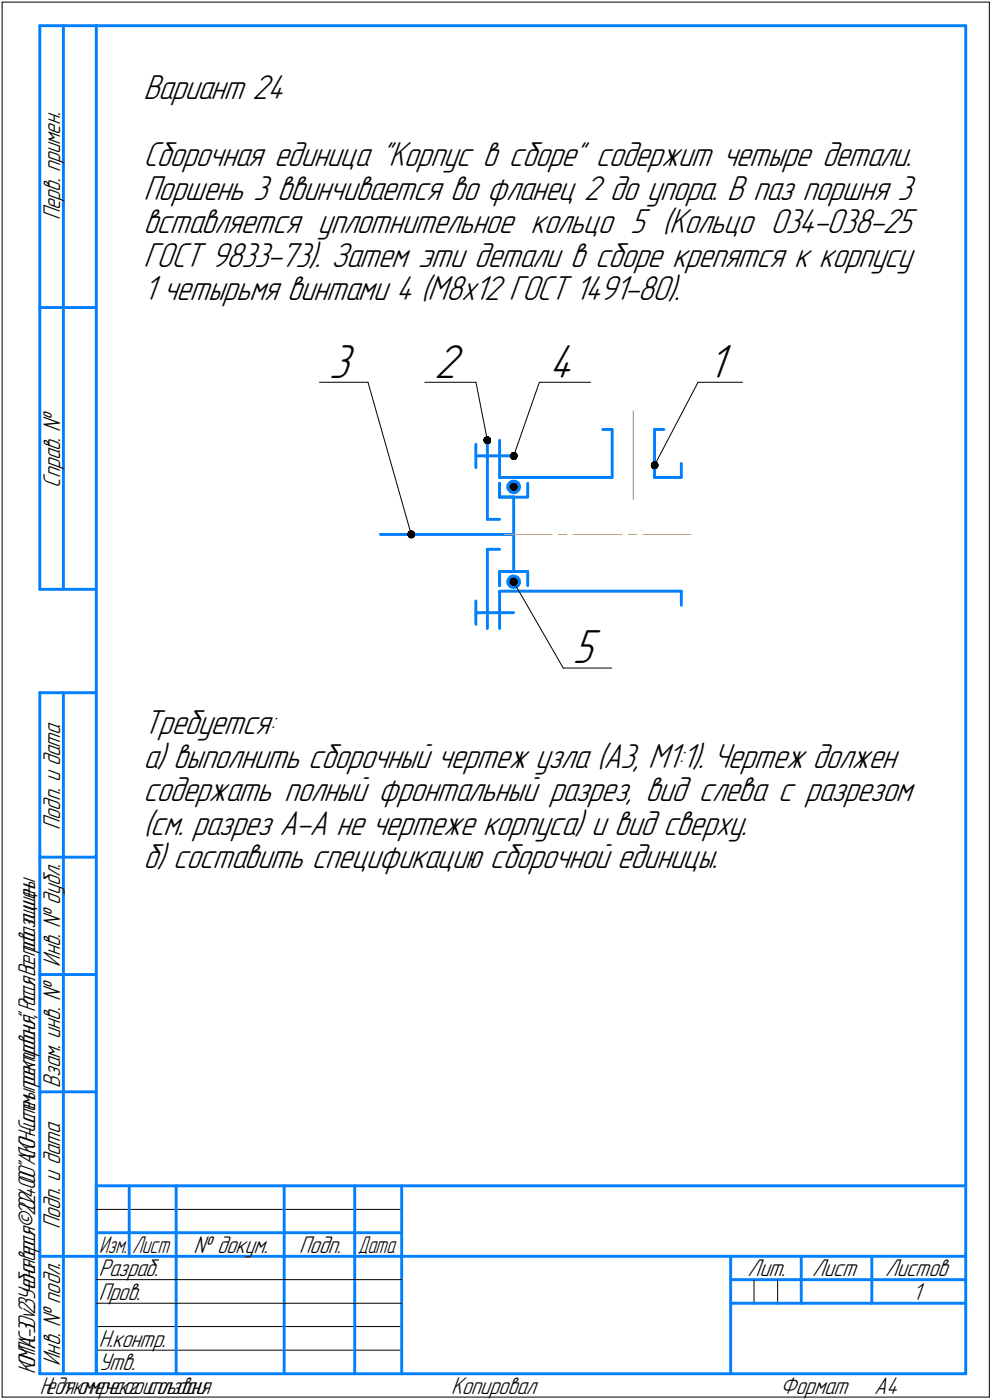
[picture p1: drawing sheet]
<svg xmlns="http://www.w3.org/2000/svg" width="211mm" height="298mm" viewBox="0 0 211 298" stroke-linecap="round" stroke-linejoin="round" font-family="sans-serif">
<g fill="none" stroke="#000" stroke-width=".21">
<path d="M.5 .5h210zM.5 .5v297zM210.5 .5v297zM68 81.4h10.3zM78.3 81.4l9.2 32.4zM90.4 81.4h10.9zM101.3 81.4l2.4 12.4zM114.8 81.4l-5.5 15.7zM114.8 81.4h10.8zM148.5 81.4l-9.3 17.7zM148.5 81.4h9.4zM109.3 123.9l10.5 18.3z"/>
<path d="M119.8 142.2h10.4zM20.5 257.5h65zM20.5 272.5h17zM20.5 277.5h17zM37.5 272.5h23zM37.5 277.5h23zM60.5 272.5h15zM60.5 277.5h15zM75.5 272.5h10zM75.5 277.5h10zM160.4 272.5v5zM165.4 272.5v5z"/>
<path d="M.5 297.5h210zM20.5 282.4h65zM20.5 287.5h65z"/>
</g>
<g fill="none" stroke="#0080ff" stroke-width=".62">
<path d="M8.5 5.5v120zM8.5 5.5h12zM13.5 5.5v120zM20.5 5.5h185zM20.5 5.5v287zM205.5 5.5v287zM8.5 65.5h12zM101.3 94.6v5zM101.3 97.1h8zM103.7 93.8v16.8zM106.3 93.8v7.9zM128.2 91.4h2z"/>
<path d="M130.2 91.4v10.3zM139.2 91.4h2zM139.2 91.4v10.3zM144.9 98.7v3zM80.9 113.8h28.4zM103.7 117v16.8zM103.7 117h2.6zM103.7 110.6h2.6zM106.3 105.8h3zM106.3 102.9v2.9zM106.3 101.7h23.9zM108 103.9l.3 .4z"/>
<path d="M108.1 103.3l-.1 .6zM108.3 104.3l.3 .4zM108.4 102.8l-.3 .5zM108.4 102.8l.4-.2zM108.6 104.7l.5 .2zM108.8 102.6l.5-.2zM109.1 104.9h.5zM109.3 113.8v7.9zM109.3 105.8v8zM109.3 105.8h3zM109.3 102.4l.5 .2zM109.6 104.9l.5-.3z"/>
<path d="M109.8 102.6l.4 .2zM110.2 102.8l.3 .5zM110.4 104.2l-.3 .4zM110.5 103.3v.4zM110.5 103.7l-.1 .5zM112.3 102.9v2.9zM139.2 101.7h5.7zM8.5 125.5h12zM101.3 128v4.9zM101.3 130.4h8zM106.3 125.9h38.6zM106.3 125.9v7.9z"/>
<path d="M106.3 121.7h3zM106.3 121.7v3zM108 123.7l.1 .5zM108.1 124.2l.3 .5zM108.3 123.2l-.3 .5zM108.4 124.7l.4 .3zM108.6 122.8l.5-.1zM108.6 122.8l-.3 .4zM108.8 125l.5 .1zM109.1 122.7h.5zM109.3 121.7h3zM109.3 125.1l.5-.1z"/>
<path d="M109.6 122.7l.5 .2zM109.8 125l.4-.3zM110.1 122.9l.3 .4zM110.4 123.3l.1 .6zM110.5 124.2l-.3 .5zM110.5 123.9v.3zM112.3 121.7v3zM144.9 125.9v3zM8.5 147.5v145zM8.5 147.5h12zM13.5 147.5v145zM8.5 182.5h12z"/>
<path d="M8.5 207.5h12zM8.5 232.5h12zM20.5 252.5h185zM20.5 252.5v40zM27.5 252.5v15zM37.5 252.5v25zM60.5 252.5v25zM75.5 252.5v25zM85.5 252.5v40zM8.5 267.5h12zM20.5 262.5h7zM20.5 267.5h7z"/>
<path d="M27.5 262.5h10zM27.5 267.5h10zM37.5 277.5v15zM37.5 262.5h23zM37.5 267.5h23zM60.5 277.5v15zM60.5 262.5h15zM60.5 267.5h15zM75.5 277.5v15zM75.5 262.5h10zM75.5 267.5h10zM85.5 267.5h120z"/>
<path d="M155.4 267.5v25zM155.4 272.5h15.1zM155.4 277.5h5zM160.4 277.5h5zM165.4 277.5h5.1zM170.5 267.5v10zM170.5 272.5h35zM170.5 277.5h15zM185.5 267.5v10zM185.5 277.5h20zM8.5 292.5h12zM20.5 292.5h185z"/>
</g>
<g fill="#000" stroke="#000" stroke-width=".21">
<path d="M103.5 93h.4zM103.4 93h.6zM103.3 93.1h.8zM103.1 93.1h1.1zM103.1 93.2h1.2zM103.1 93.2h1.2zM103 93.3h1.3zM103 93.4h1.4zM103 93.4h1.4zM102.9 93.5h1.5zM102.9 93.5h1.5zM102.9 93.6h1.5zM102.9 93.6h1.5zM102.9 93.7h1.5zM102.9 93.8h1.5zM102.9 93.8h1.5zM102.9 93.9h1.5zM102.9 93.9h1.5zM103 94h1.4zM103 94h1.4zM103 94.1h1.4zM103 94.1h1.4zM103.1 94.2h1.2zM103.1 94.3h1.2zM103.2 94.3h1.1zM103.3 94.4h.8zM103.4 94.4h.6z"/>
<path d="M109 96.4h.6zM108.9 96.4h.8zM108.8 96.5h1zM108.8 96.5h1.1zM108.7 96.6h1.3zM108.7 96.6h1.3zM108.7 96.7h1.3zM108.7 96.7h1.3zM108.6 96.8h1.5zM108.5 96.9h1.6zM108.5 96.9h1.6zM108.5 97h1.6zM108.5 97h1.6zM108.5 97.1h1.6zM108.5 97.1h1.6zM108.5 97.2h1.6zM108.5 97.3h1.6zM108.5 97.3h1.6zM108.6 97.4h1.4zM108.6 97.4h1.4zM108.7 97.5h1.3zM108.7 97.5h1.3zM108.7 97.6h1.2zM108.7 97.6h1.1zM108.8 97.7h1zM108.9 97.8h.8zM109 97.8h.6z"/>
<path d="M139 98.3h.6zM138.8 98.4h.9zM138.8 98.4h1zM138.7 98.5h1.1zM138.7 98.6h1.2zM138.6 98.6h1.3zM138.6 98.7h1.3zM138.5 98.7h1.5zM138.5 98.8h1.5zM138.5 98.8h1.5zM138.5 98.9h1.5zM138.5 98.9h1.5zM138.5 99h1.5zM138.5 99.1h1.5zM138.5 99.1h1.5zM138.5 99.2h1.5zM138.5 99.2h1.5zM138.5 99.3h1.5zM138.6 99.3h1.4zM138.6 99.4h1.4zM138.6 99.5h1.3zM138.6 99.5h1.3zM138.7 99.6h1.2zM138.7 99.6h1.1zM138.8 99.7h1zM138.9 99.7h.7zM138.9 99.8h.6z"/>
<path d="M87.3 113h.2zM87.2 113.1h.6zM87.1 113.1h.8zM87 113.2h1zM86.9 113.2h1.2zM86.9 113.3h1.2zM86.8 113.3h1.4zM86.8 113.4h1.4zM86.8 113.5h1.4zM86.8 113.5h1.5zM86.7 113.6h1.6zM86.7 113.6h1.6zM86.7 113.7h1.6zM86.7 113.7h1.6zM86.7 113.8h1.6zM86.7 113.8h1.6zM86.7 113.9h1.6zM86.7 114h1.6zM86.7 114h1.6zM86.8 114.1h1.4zM86.8 114.1h1.4zM86.8 114.2h1.4zM86.9 114.2h1.3zM86.9 114.3h1.2zM86.9 114.4h1.2zM87 114.4h.9zM87.2 114.5h.6zM87.3 114.5h.4z"/>
<path d="M109 102.4h.5zM108.9 102.5h.8zM108.8 102.6h1zM108.7 102.6h1.3zM108.5 102.7h1.5zM108.5 102.7h1.6zM108.4 102.8h1.7zM108.4 102.8h1.8zM108.3 102.9h1.9zM108.3 103h2zM108.3 103h2zM108.2 103.1h2.1zM108.2 103.1h2.2zM108.1 103.2h2.3zM108.1 103.2h2.4zM108.1 103.3h2.4zM108.1 103.3h2.4zM108.1 103.4h2.4zM108.1 103.5h2.4zM108 103.5h2.5zM108 103.6h2.5zM108 103.6h2.5zM108 103.7h2.5zM108 103.7h2.5zM108 103.8h2.5zM108.1 103.9h2.4zM108.1 103.9h2.4zM108.1 104h2.4zM108.1 104h2.4zM108.1 104.1h2.4zM108.1 104.1h2.3zM108.2 104.2h2.2zM108.2 104.3h2.1zM108.3 104.3h2zM108.3 104.4h2zM108.3 104.4h2zM108.3 104.5h1.9zM108.4 104.5h1.8zM108.5 104.6h1.6zM108.5 104.6h1.5zM108.6 104.7h1.4zM108.7 104.8h1.1zM108.8 104.8h.9z"/>
<path d="M109 122.7h.6zM108.9 122.7h.8zM108.8 122.8h1zM108.7 122.8h1.3zM108.5 122.9h1.5zM108.5 122.9h1.6zM108.4 123h1.7zM108.4 123h1.8zM108.3 123.1h1.9zM108.3 123.2h2zM108.3 123.2h2zM108.2 123.3h2.1zM108.2 123.3h2.2zM108.1 123.4h2.3zM108.1 123.4h2.4zM108.1 123.5h2.4zM108.1 123.6h2.4zM108.1 123.6h2.4zM108.1 123.7h2.4zM108 123.7h2.5zM108 123.8h2.5zM108 123.8h2.5zM108 123.9h2.5zM108 124h2.5zM108 124h2.5zM108.1 124.1h2.4zM108.1 124.1h2.4zM108.1 124.2h2.4zM108.1 124.2h2.4zM108.1 124.3h2.4zM108.1 124.3h2.3zM108.2 124.4h2.2zM108.2 124.5h2.1zM108.3 124.5h2zM108.3 124.6h2zM108.3 124.6h2zM108.3 124.7h1.9zM108.4 124.7h1.7zM108.5 124.8h1.6zM108.5 124.9h1.5zM108.6 124.9h1.4zM108.7 125h1.1zM108.8 125h.9z"/>
<path d="M109.1 123.1h.3zM109 123.2h.7zM108.8 123.2h.9zM108.8 123.3h1zM108.7 123.3h1.1zM108.7 123.4h1.2zM108.6 123.4h1.4zM108.5 123.5h1.5zM108.5 123.6h1.5zM108.5 123.6h1.5zM108.5 123.7h1.6zM108.5 123.7h1.6zM108.5 123.8h1.6zM108.5 123.8h1.6zM108.5 123.9h1.6zM108.5 124h1.6zM108.5 124h1.6zM108.5 124.1h1.5zM108.6 124.1h1.4zM108.6 124.2h1.4zM108.7 124.2h1.3zM108.7 124.3h1.3zM108.7 124.3h1.2zM108.7 124.4h1.1zM108.8 124.5h1zM108.8 124.5h.9zM108.9 124.6h.8zM108.9 124.6h.7z"/>
</g>
<path d="M134.7 87.5v18.8zM107.3 113.8h10.1zM118.9 113.8h1.7zM122 113.8h10.2zM133.7 113.8h1.7zM136.8 113.8h10.1z" fill="none" stroke="#ff8000" stroke-width=".21"/>
<g fill="#fff" stroke="#fff" stroke-width=".21">
<path d="M150.5 72.6h5.5zM150.5 72.6h5.5zM150.5 72.7h5.5zM150.5 72.8h5.5zM150.5 72.8h5.5zM150.5 72.9h5.5zM150.5 72.9h5.5zM150.5 73h5.5zM150.5 73h5.5zM150.5 73.1h5.5zM150.5 73.2h5.5zM150.5 73.2h5.5zM150.5 73.3h5.5zM150.5 73.3h5.5zM150.5 73.4h5.5zM150.5 73.4h5.5zM150.5 73.5h5.5zM150.5 73.5h5.5zM150.5 73.6h5.5zM150.5 73.7h5.5zM150.5 73.7h5.5zM150.5 73.8h5.5zM150.5 73.8h5.5zM150.5 73.9h5.5zM150.5 73.9h5.5zM150.5 74h5.5zM150.5 74.1h5.5zM150.5 74.1h5.5zM150.5 74.2h5.5zM150.5 74.2h5.5zM150.5 74.3h5.5zM150.5 74.3h5.5zM150.5 74.4h5.5zM150.5 74.5h5.5zM150.5 74.5h5.5zM150.5 74.6h5.5zM150.5 74.6h5.5zM150.5 74.7h5.5zM150.5 74.7h5.5zM150.5 74.8h5.5zM150.5 74.8h5.5zM150.5 74.9h5.5zM150.5 75h5.5zM150.5 75h5.5zM150.5 75.1h5.5zM150.5 75.1h5.5zM150.5 75.2h5.5zM150.5 75.2h5.5zM150.5 75.3h5.5zM150.5 75.4h5.5zM150.5 75.4h5.5zM150.5 75.5h5.5zM150.5 75.5h5.5zM150.5 75.6h5.5zM150.5 75.6h5.5zM150.5 75.7h5.5zM150.5 75.7h5.5zM150.5 75.8h5.5zM150.5 75.9h5.5zM150.5 75.9h5.5zM150.5 76h5.5zM150.5 76h5.5zM150.5 76.1h5.5zM150.5 76.1h5.5zM150.5 76.2h5.5zM150.5 76.3h5.5zM150.5 76.3h5.5zM150.5 76.4h5.5zM150.5 76.4h5.5zM150.5 76.5h5.5zM150.5 76.5h5.5zM150.5 76.6h5.5zM150.5 76.7h5.5zM150.5 76.7h5.5zM150.5 76.8h5.5zM150.5 76.8h5.5zM150.5 76.9h5.5zM150.5 76.9h5.5zM150.5 77h5.5zM150.5 77h5.5zM150.5 77.1h5.5zM150.5 77.2h5.5zM150.5 77.2h5.5zM150.5 77.3h5.5zM150.5 77.3h5.5zM150.5 77.4h5.5zM150.5 77.4h5.5zM150.5 77.5h5.5zM150.5 77.6h5.5zM150.5 77.6h5.5zM150.5 77.7h5.5zM150.5 77.7h5.5zM150.5 77.8h5.5zM150.5 77.8h5.5zM150.5 77.9h5.5zM150.5 77.9h5.5zM150.5 78h5.5zM150.5 78.1h5.5zM150.5 78.1h5.5zM150.5 78.2h5.5zM150.5 78.2h5.5zM150.5 78.3h5.5zM150.5 78.3h5.5zM150.5 78.4h5.5zM150.5 78.5h5.5zM150.5 78.5h5.5zM150.5 78.6h5.5zM150.5 78.6h5.5zM150.5 78.7h5.5zM150.5 78.7h5.5zM150.5 78.8h5.5zM150.5 78.9h5.5zM150.5 78.9h5.5zM150.5 79h5.5zM150.5 79h5.5zM150.5 79.1h5.5zM150.5 79.1h5.5zM150.5 79.2h5.5zM150.5 79.2h5.5zM150.5 79.3h5.5zM150.5 79.4h5.5zM150.5 79.4h5.5zM150.5 79.5h5.5zM150.5 79.5h5.5zM150.5 79.6h5.5zM150.5 79.6h5.5zM150.5 79.7h5.5zM150.5 79.8h5.5zM150.5 79.8h5.5zM150.5 79.9h5.5zM150.5 79.9h5.5zM150.5 80h5.5zM150.5 80h5.5zM150.5 80.1h5.5zM150.5 80.2h5.5zM150.5 80.2h5.5zM150.5 80.3h5.5zM150.5 80.3h5.5zM150.5 80.4h5.5zM150.5 80.4h5.5zM150.5 80.5h5.5zM150.5 80.5h5.5zM150.5 80.6h5.5zM150.5 80.7h5.5zM150.5 80.7h5.5zM150.5 80.8h5.5zM150.5 80.8h5.5zM150.5 80.9h5.5zM150.5 80.9h5.5zM150.5 81h5.5zM150.5 81.1h5.5zM150.5 81.1h5.5zM150.5 81.2h5.5zM150.5 81.2h5.5zM150.5 81.3h5.5zM150.5 81.3h5.5zM150.5 81.4h5.5zM150.5 81.4h5.5zM150.5 81.5h5.5zM150.5 81.6h5.5zM150.5 81.6h5.5zM150.5 81.7h5.5zM150.5 81.7h5.5zM150.5 81.8h5.5zM150.5 81.8h5.5zM150.5 81.9h5.5zM150.5 82h5.5zM150.5 82h5.5zM150.5 82.1h5.5zM150.5 82.1h5.5zM150.5 82.2h5.5zM150.5 82.2h5.5zM150.5 82.3h5.5zM150.5 82.4h5.5zM150.5 82.4h5.5zM150.5 82.5h5.5z"/>
<path d="M92.3 72.6h7zM92.3 72.6h7zM92.3 72.7h7zM92.3 72.8h7zM92.3 72.8h7zM92.3 72.9h7zM92.3 72.9h7zM92.3 73h7zM92.3 73h7zM92.3 73.1h7zM92.3 73.2h7zM92.3 73.2h7zM92.3 73.3h7zM92.3 73.3h7zM92.3 73.4h7zM92.3 73.4h7zM92.3 73.5h7zM92.3 73.5h7zM92.3 73.6h7zM92.3 73.7h7zM92.3 73.7h7zM92.3 73.8h7zM92.3 73.8h7zM92.3 73.9h7zM92.3 73.9h7zM92.3 74h7zM92.3 74.1h7zM92.3 74.1h7zM92.3 74.2h7zM92.3 74.2h7zM92.3 74.3h7zM92.3 74.3h7zM92.3 74.4h7zM92.3 74.5h7zM92.3 74.5h7zM92.3 74.6h7zM92.3 74.6h7zM92.3 74.7h7zM92.3 74.7h7zM92.3 74.8h7zM92.3 74.8h7zM92.3 74.9h7zM92.3 75h7zM92.3 75h7zM92.3 75.1h7zM92.3 75.1h7zM92.3 75.2h7zM92.3 75.2h7zM92.3 75.3h7zM92.3 75.4h7zM92.3 75.4h7zM92.3 75.5h7zM92.3 75.5h7zM92.3 75.6h7zM92.3 75.6h7zM92.3 75.7h7zM92.3 75.7h7zM92.3 75.8h7zM92.3 75.9h7zM92.3 75.9h7zM92.3 76h7zM92.3 76h7zM92.3 76.1h7zM92.3 76.1h7zM92.3 76.2h7zM92.3 76.3h7zM92.3 76.3h7zM92.3 76.4h7zM92.3 76.4h7zM92.3 76.5h7zM92.3 76.5h7zM92.3 76.6h7zM92.3 76.7h7zM92.3 76.7h7zM92.3 76.8h7zM92.3 76.8h7zM92.3 76.9h7zM92.3 76.9h7zM92.3 77h7zM92.3 77h7zM92.3 77.1h7zM92.3 77.2h7zM92.3 77.2h7zM92.3 77.3h7zM92.3 77.3h7zM92.3 77.4h7zM92.3 77.4h7zM92.3 77.5h7zM92.3 77.6h7zM92.3 77.6h7zM92.3 77.7h7zM92.3 77.7h7zM92.3 77.8h7zM92.3 77.8h7zM92.3 77.9h7zM92.3 77.9h7zM92.3 78h7zM92.3 78.1h7zM92.3 78.1h7zM92.3 78.2h7zM92.3 78.2h7zM92.3 78.3h7zM92.3 78.3h7zM92.3 78.4h7zM92.3 78.5h7zM92.3 78.5h7zM92.3 78.6h7zM92.3 78.6h7zM92.3 78.7h7zM92.3 78.7h7zM92.3 78.8h7zM92.3 78.9h7zM92.3 78.9h7zM92.3 79h7zM92.3 79h7zM92.3 79.1h7zM92.3 79.1h7zM92.3 79.2h7zM92.3 79.2h7zM92.3 79.3h7zM92.3 79.4h7zM92.3 79.4h7zM92.3 79.5h7zM92.3 79.5h7zM92.3 79.6h7zM92.3 79.6h7zM92.3 79.7h7zM92.3 79.8h7zM92.3 79.8h7zM92.3 79.9h7zM92.3 79.9h7zM92.3 80h7zM92.3 80h7zM92.3 80.1h7zM92.3 80.2h7zM92.3 80.2h7zM92.3 80.3h7zM92.3 80.3h7zM92.3 80.4h7zM92.3 80.4h7zM92.3 80.5h7zM92.3 80.5h7zM92.3 80.6h7zM92.3 80.7h7zM92.3 80.7h7zM92.3 80.8h7zM92.3 80.8h7zM92.3 80.9h7zM92.3 80.9h7zM92.3 81h7zM92.3 81.1h7zM92.3 81.1h7zM92.3 81.2h7zM92.3 81.2h7zM92.3 81.3h7zM92.3 81.3h7zM92.3 81.4h7zM92.3 81.4h7zM92.3 81.5h7zM92.3 81.6h7zM92.3 81.6h7zM92.3 81.7h7zM92.3 81.7h7zM92.3 81.8h7zM92.3 81.8h7zM92.3 81.9h7zM92.3 82h7zM92.3 82h7zM92.3 82.1h7zM92.3 82.1h7zM92.3 82.2h7zM92.3 82.2h7zM92.3 82.3h7zM92.3 82.4h7zM92.3 82.4h7zM92.3 82.5h7z"/>
<path d="M69.9 72.6h6.4zM69.9 72.6h6.4zM69.9 72.7h6.4zM69.9 72.8h6.4zM69.9 72.8h6.4zM69.9 72.9h6.4zM69.9 72.9h6.4zM69.9 73h6.4zM69.9 73h6.4zM69.9 73.1h6.4zM69.9 73.2h6.4zM69.9 73.2h6.4zM69.9 73.3h6.4zM69.9 73.3h6.4zM69.9 73.4h6.4zM69.9 73.4h6.4zM69.9 73.5h6.4zM69.9 73.5h6.4zM69.9 73.6h6.4zM69.9 73.7h6.4zM69.9 73.7h6.4zM69.9 73.8h6.4zM69.9 73.8h6.4zM69.9 73.9h6.4zM69.9 73.9h6.4zM69.9 74h6.4zM69.9 74.1h6.4zM69.9 74.1h6.4zM69.9 74.2h6.4zM69.9 74.2h6.4zM69.9 74.3h6.4zM69.9 74.3h6.4zM69.9 74.4h6.4zM69.9 74.5h6.4zM69.9 74.5h6.4zM69.9 74.6h6.4zM69.9 74.6h6.4zM69.9 74.7h6.4zM69.9 74.7h6.4zM69.9 74.8h6.4zM69.9 74.8h6.4zM69.9 74.9h6.4zM69.9 75h6.4zM69.9 75h6.4zM69.9 75.1h6.4zM69.9 75.1h6.4zM69.9 75.2h6.4zM69.9 75.2h6.4zM69.9 75.3h6.4zM69.9 75.4h6.4zM69.9 75.4h6.4zM69.9 75.5h6.4zM69.9 75.5h6.4zM69.9 75.6h6.4zM69.9 75.6h6.4zM69.9 75.7h6.4zM69.9 75.7h6.4zM69.9 75.8h6.4zM69.9 75.9h6.4zM69.9 75.9h6.4zM69.9 76h6.4zM69.9 76h6.4zM69.9 76.1h6.4zM69.9 76.1h6.4zM69.9 76.2h6.4zM69.9 76.3h6.4zM69.9 76.3h6.4zM69.9 76.4h6.4zM69.9 76.4h6.4zM69.9 76.5h6.4zM69.9 76.5h6.4zM69.9 76.6h6.4zM69.9 76.7h6.4zM69.9 76.7h6.4zM69.9 76.8h6.4zM69.9 76.8h6.4zM69.9 76.9h6.4zM69.9 76.9h6.4zM69.9 77h6.4zM69.9 77h6.4zM69.9 77.1h6.4zM69.9 77.2h6.4zM69.9 77.2h6.4zM69.9 77.3h6.4zM69.9 77.3h6.4zM69.9 77.4h6.4zM69.9 77.4h6.4zM69.9 77.5h6.4zM69.9 77.6h6.4zM69.9 77.6h6.4zM69.9 77.7h6.4zM69.9 77.7h6.4zM69.9 77.8h6.4zM69.9 77.8h6.4zM69.9 77.9h6.4zM69.9 77.9h6.4zM69.9 78h6.4zM69.9 78.1h6.4zM69.9 78.1h6.4zM69.9 78.2h6.4zM69.9 78.2h6.4zM69.9 78.3h6.4zM69.9 78.3h6.4zM69.9 78.4h6.4zM69.9 78.5h6.4zM69.9 78.5h6.4zM69.9 78.6h6.4zM69.9 78.6h6.4zM69.9 78.7h6.4zM69.9 78.7h6.4zM69.9 78.8h6.4zM69.9 78.9h6.4zM69.9 78.9h6.4zM69.9 79h6.4zM69.9 79h6.4zM69.9 79.1h6.4zM69.9 79.1h6.4zM69.9 79.2h6.4zM69.9 79.2h6.4zM69.9 79.3h6.4zM69.9 79.4h6.4zM69.9 79.4h6.4zM69.9 79.5h6.4zM69.9 79.5h6.4zM69.9 79.6h6.4zM69.9 79.6h6.4zM69.9 79.7h6.4zM69.9 79.8h6.4zM69.9 79.8h6.4zM69.9 79.9h6.4zM69.9 79.9h6.4zM69.9 80h6.4zM69.9 80h6.4zM69.9 80.1h6.4zM69.9 80.2h6.4zM69.9 80.2h6.4zM69.9 80.3h6.4zM69.9 80.3h6.4zM69.9 80.4h6.4zM69.9 80.4h6.4zM69.9 80.5h6.4zM69.9 80.5h6.4zM69.9 80.6h6.4zM69.9 80.7h6.4zM69.9 80.7h6.4zM69.9 80.8h6.4zM69.9 80.8h6.4zM69.9 80.9h6.4zM69.9 80.9h6.4zM69.9 81h6.4zM69.9 81.1h6.4zM69.9 81.1h6.4zM69.9 81.2h6.4zM69.9 81.2h6.4zM69.9 81.3h6.4zM69.9 81.3h6.4zM69.9 81.4h6.4zM69.9 81.4h6.4zM69.9 81.5h6.4zM69.9 81.6h6.4zM69.9 81.6h6.4zM69.9 81.7h6.4zM69.9 81.7h6.4zM69.9 81.8h6.4zM69.9 81.8h6.4zM69.9 81.9h6.4zM69.9 82h6.4zM69.9 82h6.4zM69.9 82.1h6.4zM69.9 82.1h6.4zM69.9 82.2h6.4zM69.9 82.2h6.4zM69.9 82.3h6.4zM69.9 82.4h6.4zM69.9 82.4h6.4zM69.9 82.5h6.4z"/>
<path d="M116.7 72.6h7zM116.7 72.6h7zM116.7 72.7h7zM116.7 72.8h7zM116.7 72.8h7zM116.7 72.9h7zM116.7 72.9h7zM116.7 73h7zM116.7 73h7zM116.7 73.1h7zM116.7 73.2h7zM116.7 73.2h7zM116.7 73.3h7zM116.7 73.3h7zM116.7 73.4h7zM116.7 73.4h7zM116.7 73.5h7zM116.7 73.5h7zM116.7 73.6h7zM116.7 73.7h7zM116.7 73.7h7zM116.7 73.8h7zM116.7 73.8h7zM116.7 73.9h7zM116.7 73.9h7zM116.7 74h7zM116.7 74.1h7zM116.7 74.1h7zM116.7 74.2h7zM116.7 74.2h7zM116.7 74.3h7zM116.7 74.3h7zM116.7 74.4h7zM116.7 74.5h7zM116.7 74.5h7zM116.7 74.6h7zM116.7 74.6h7zM116.7 74.7h7zM116.7 74.7h7zM116.7 74.8h7zM116.7 74.8h7zM116.7 74.9h7zM116.7 75h7zM116.7 75h7zM116.7 75.1h7zM116.7 75.1h7zM116.7 75.2h7zM116.7 75.2h7zM116.7 75.3h7zM116.7 75.4h7zM116.7 75.4h7zM116.7 75.5h7zM116.7 75.5h7zM116.7 75.6h7zM116.7 75.6h7zM116.7 75.7h7zM116.7 75.7h7zM116.7 75.8h7zM116.7 75.9h7zM116.7 75.9h7zM116.7 76h7zM116.7 76h7zM116.7 76.1h7zM116.7 76.1h7zM116.7 76.2h7zM116.7 76.3h7zM116.7 76.3h7zM116.7 76.4h7zM116.7 76.4h7zM116.7 76.5h7zM116.7 76.5h7zM116.7 76.6h7zM116.7 76.7h7zM116.7 76.7h7zM116.7 76.8h7zM116.7 76.8h7zM116.7 76.9h7zM116.7 76.9h7zM116.7 77h7zM116.7 77h7zM116.7 77.1h7zM116.7 77.2h7zM116.7 77.2h7zM116.7 77.3h7zM116.7 77.3h7zM116.7 77.4h7zM116.7 77.4h7zM116.7 77.5h7zM116.7 77.6h7zM116.7 77.6h7zM116.7 77.7h7zM116.7 77.7h7zM116.7 77.8h7zM116.7 77.8h7zM116.7 77.9h7zM116.7 77.9h7zM116.7 78h7zM116.7 78.1h7zM116.7 78.1h7zM116.7 78.2h7zM116.7 78.2h7zM116.7 78.3h7zM116.7 78.3h7zM116.7 78.4h7zM116.7 78.5h7zM116.7 78.5h7zM116.7 78.6h7zM116.7 78.6h7zM116.7 78.7h7zM116.7 78.7h7zM116.7 78.8h7zM116.7 78.9h7zM116.7 78.9h7zM116.7 79h7zM116.7 79h7zM116.7 79.1h7zM116.7 79.1h7zM116.7 79.2h7zM116.7 79.2h7zM116.7 79.3h7zM116.7 79.4h7zM116.7 79.4h7zM116.7 79.5h7zM116.7 79.5h7zM116.7 79.6h7zM116.7 79.6h7zM116.7 79.7h7zM116.7 79.8h7zM116.7 79.8h7zM116.7 79.9h7zM116.7 79.9h7zM116.7 80h7zM116.7 80h7zM116.7 80.1h7zM116.7 80.2h7zM116.7 80.2h7zM116.7 80.3h7zM116.7 80.3h7zM116.7 80.4h7zM116.7 80.4h7zM116.7 80.5h7zM116.7 80.5h7zM116.7 80.6h7zM116.7 80.7h7zM116.7 80.7h7zM116.7 80.8h7zM116.7 80.8h7zM116.7 80.9h7zM116.7 80.9h7zM116.7 81h7zM116.7 81.1h7zM116.7 81.1h7zM116.7 81.2h7zM116.7 81.2h7zM116.7 81.3h7zM116.7 81.3h7zM116.7 81.4h7zM116.7 81.4h7zM116.7 81.5h7zM116.7 81.6h7zM116.7 81.6h7zM116.7 81.7h7zM116.7 81.7h7zM116.7 81.8h7zM116.7 81.8h7zM116.7 81.9h7zM116.7 82h7zM116.7 82h7zM116.7 82.1h7zM116.7 82.1h7zM116.7 82.2h7zM116.7 82.2h7zM116.7 82.3h7zM116.7 82.4h7zM116.7 82.4h7zM116.7 82.5h7z"/>
<path d="M121.8 133.5h6.4zM121.8 133.5h6.4zM121.8 133.6h6.4zM121.8 133.7h6.4zM121.8 133.7h6.4zM121.8 133.8h6.4zM121.8 133.8h6.4zM121.8 133.9h6.4zM121.8 133.9h6.4zM121.8 134h6.4zM121.8 134.1h6.4zM121.8 134.1h6.4zM121.8 134.2h6.4zM121.8 134.2h6.4zM121.8 134.3h6.4zM121.8 134.3h6.4zM121.8 134.4h6.4zM121.8 134.5h6.4zM121.8 134.5h6.4zM121.8 134.6h6.4zM121.8 134.6h6.4zM121.8 134.7h6.4zM121.8 134.7h6.4zM121.8 134.8h6.4zM121.8 134.8h6.4zM121.8 134.9h6.4zM121.8 135h6.4zM121.8 135h6.4zM121.8 135.1h6.4zM121.8 135.1h6.4zM121.8 135.2h6.4zM121.8 135.2h6.4zM121.8 135.3h6.4zM121.8 135.4h6.4zM121.8 135.4h6.4zM121.8 135.5h6.4zM121.8 135.5h6.4zM121.8 135.6h6.4zM121.8 135.6h6.4zM121.8 135.7h6.4zM121.8 135.7h6.4zM121.8 135.8h6.4zM121.8 135.9h6.4zM121.8 135.9h6.4zM121.8 136h6.4zM121.8 136h6.4zM121.8 136.1h6.4zM121.8 136.1h6.4zM121.8 136.2h6.4zM121.8 136.3h6.4zM121.8 136.3h6.4zM121.8 136.4h6.4zM121.8 136.4h6.4zM121.8 136.5h6.4zM121.8 136.5h6.4zM121.8 136.6h6.4zM121.8 136.7h6.4zM121.8 136.7h6.4zM121.8 136.8h6.4zM121.8 136.8h6.4zM121.8 136.9h6.4zM121.8 136.9h6.4zM121.8 137h6.4zM121.8 137h6.4zM121.8 137.1h6.4zM121.8 137.2h6.4zM121.8 137.2h6.4zM121.8 137.3h6.4zM121.8 137.3h6.4zM121.8 137.4h6.4zM121.8 137.4h6.4zM121.8 137.5h6.4zM121.8 137.6h6.4zM121.8 137.6h6.4zM121.8 137.7h6.4zM121.8 137.7h6.4zM121.8 137.8h6.4zM121.8 137.8h6.4zM121.8 137.9h6.4zM121.8 138h6.4zM121.8 138h6.4zM121.8 138.1h6.4zM121.8 138.1h6.4zM121.8 138.2h6.4zM121.8 138.2h6.4zM121.8 138.3h6.4zM121.8 138.3h6.4zM121.8 138.4h6.4zM121.8 138.5h6.4zM121.8 138.5h6.4zM121.8 138.6h6.4zM121.8 138.6h6.4zM121.8 138.7h6.4zM121.8 138.7h6.4zM121.8 138.8h6.4zM121.8 138.9h6.4zM121.8 138.9h6.4zM121.8 139h6.4zM121.8 139h6.4zM121.8 139.1h6.4zM121.8 139.1h6.4zM121.8 139.2h6.4zM121.8 139.2h6.4zM121.8 139.3h6.4zM121.8 139.4h6.4zM121.8 139.4h6.4zM121.8 139.5h6.4zM121.8 139.5h6.4zM121.8 139.6h6.4zM121.8 139.6h6.4zM121.8 139.7h6.4zM121.8 139.8h6.4zM121.8 139.8h6.4zM121.8 139.9h6.4zM121.8 139.9h6.4zM121.8 140h6.4zM121.8 140h6.4zM121.8 140.1h6.4zM121.8 140.2h6.4zM121.8 140.2h6.4zM121.8 140.3h6.4zM121.8 140.3h6.4zM121.8 140.4h6.4zM121.8 140.4h6.4zM121.8 140.5h6.4zM121.8 140.5h6.4zM121.8 140.6h6.4zM121.8 140.7h6.4zM121.8 140.7h6.4zM121.8 140.8h6.4zM121.8 140.8h6.4zM121.8 140.9h6.4zM121.8 140.9h6.4zM121.8 141h6.4zM121.8 141.1h6.4zM121.8 141.1h6.4zM121.8 141.2h6.4zM121.8 141.2h6.4zM121.8 141.3h6.4zM121.8 141.3h6.4zM121.8 141.4h6.4zM121.8 141.4h6.4zM121.8 141.5h6.4zM121.8 141.6h6.4zM121.8 141.6h6.4zM121.8 141.7h6.4zM121.8 141.7h6.4zM121.8 141.8h6.4zM121.8 141.8h6.4zM121.8 141.9h6.4zM121.8 142h6.4zM121.8 142h6.4zM121.8 142.1h6.4zM121.8 142.1h6.4zM121.8 142.2h6.4zM121.8 142.2h6.4zM121.8 142.3h6.4zM121.8 142.4h6.4zM121.8 142.4h6.4zM121.8 142.5h6.4zM121.8 142.5h6.4zM121.8 142.6h6.4zM121.8 142.6h6.4zM121.8 142.7h6.4zM121.8 142.7h6.4zM121.8 142.8h6.4zM121.8 142.9h6.4zM121.8 142.9h6.4zM121.8 143h6.4zM121.8 143h6.4zM121.8 143.1h6.4zM121.8 143.1h6.4zM121.8 143.2h6.4zM121.8 143.3h6.4zM121.8 143.3h6.4zM121.8 143.4h6.4z"/>
</g>
<g font-size="10.8">
<text x="69.9" y="80.4">3</text>
<text x="92.4" y="80.4">2</text>
<text x="116.7" y="80.4">4</text>
<text x="150.5" y="80.4">1</text>
<text x="121.8" y="141.3">5</text>
</g>
<g font-size="7.8">
<text x="30.5" y="21.1">Вариант 24</text>
<text x="30.5" y="35.4">Сборочная единица &quot;Корпус в сборе&quot; содержит четыре детали.</text>
<text x="30.5" y="42.5">Поршень 3 ввинчивается во фланец 2 до упора. В паз поршня 3</text>
<text x="30.5" y="49.6">вставляется уплотнительное кольцо 5 (Кольцо 034-038-25</text>
<text x="30.5" y="56.8">ГОСТ 9833-73). Затем эти детали в сборе крепятся к корпусу</text>
<text x="30.5" y="63.9">1 четырьмя винтами 4 (М8х12 ГОСТ 1491-80).</text>
<text x="30.5" y="156.3">Требуется:</text>
<text x="30.5" y="163.5">а) выполнить сборочный чертеж узла (А3, М1:1). Чертеж должен</text>
<text x="30.5" y="170.6">содержать полный фронтальный разрез, вид слева с разрезом</text>
<text x="30.5" y="177.7">(см. разрез А-А не чертеже корпуса) и вид сверху.</text>
<text x="30.5" y="184.9">б) составить спецификацию сборочной единицы.</text>
</g>
<g font-size="5.5">
<text x="12.8" y="46.9" transform="rotate(-90 12.8 46.9)">Перв. примен.</text>
<text x="12.8" y="103.8" transform="rotate(-90 12.8 103.8)">Справ. №</text>
<text x="12.8" y="176.7" transform="rotate(-90 12.8 176.7)">Подп. и дата</text>
<text x="12.8" y="205.8" transform="rotate(-90 12.8 205.8)">Инв. № дубл.</text>
<text x="12.8" y="231.6" transform="rotate(-90 12.8 231.6)">Взам. инв. №</text>
<text x="12.8" y="261.7" transform="rotate(-90 12.8 261.7)">Подп. и дата</text>
<text x="41.2" y="266.8">№ докум.</text>
<text x="63.6" y="266.8">Подп.</text>
<text x="21" y="271.8">Разраб.</text>
<text x="159.1" y="271.8">Лит.</text>
<text x="172.8" y="271.8">Лист</text>
<text x="188.3" y="271.8">Листов</text>
<text x="21" y="276.8">Пров.</text>
<text x="194.1" y="276.8">1</text>
<text x="21" y="286.8">Н.контр.</text>
<text x="12.8" y="290.8" transform="rotate(-90 12.8 290.8)">Инв. № подл.</text>
<text x="21" y="291.8">Утв.</text>
<text x="96" y="296.8">Копировал</text>
<text x="166" y="296.8">Формат</text>
<text x="186" y="296.8">A4</text>
</g>
<g font-size="5.4">
<text x="21.1" y="266.8">Изм.</text>
<text x="28.1" y="266.8">Лист</text>
<text x="76.1" y="266.8">Дата</text>
<text x="7.5" y="292.5" transform="rotate(-90 7.5 292.5)">КОМПАС-3Dv23Учебнаяверсия©2024ООО&quot;АСКОН-Системыпроектирования&quot;,Россия.Всеправазащищены.</text>
<text x="8.5" y="296.7">Недлякоммерческогоиспользования</text>
</g>
</svg>
